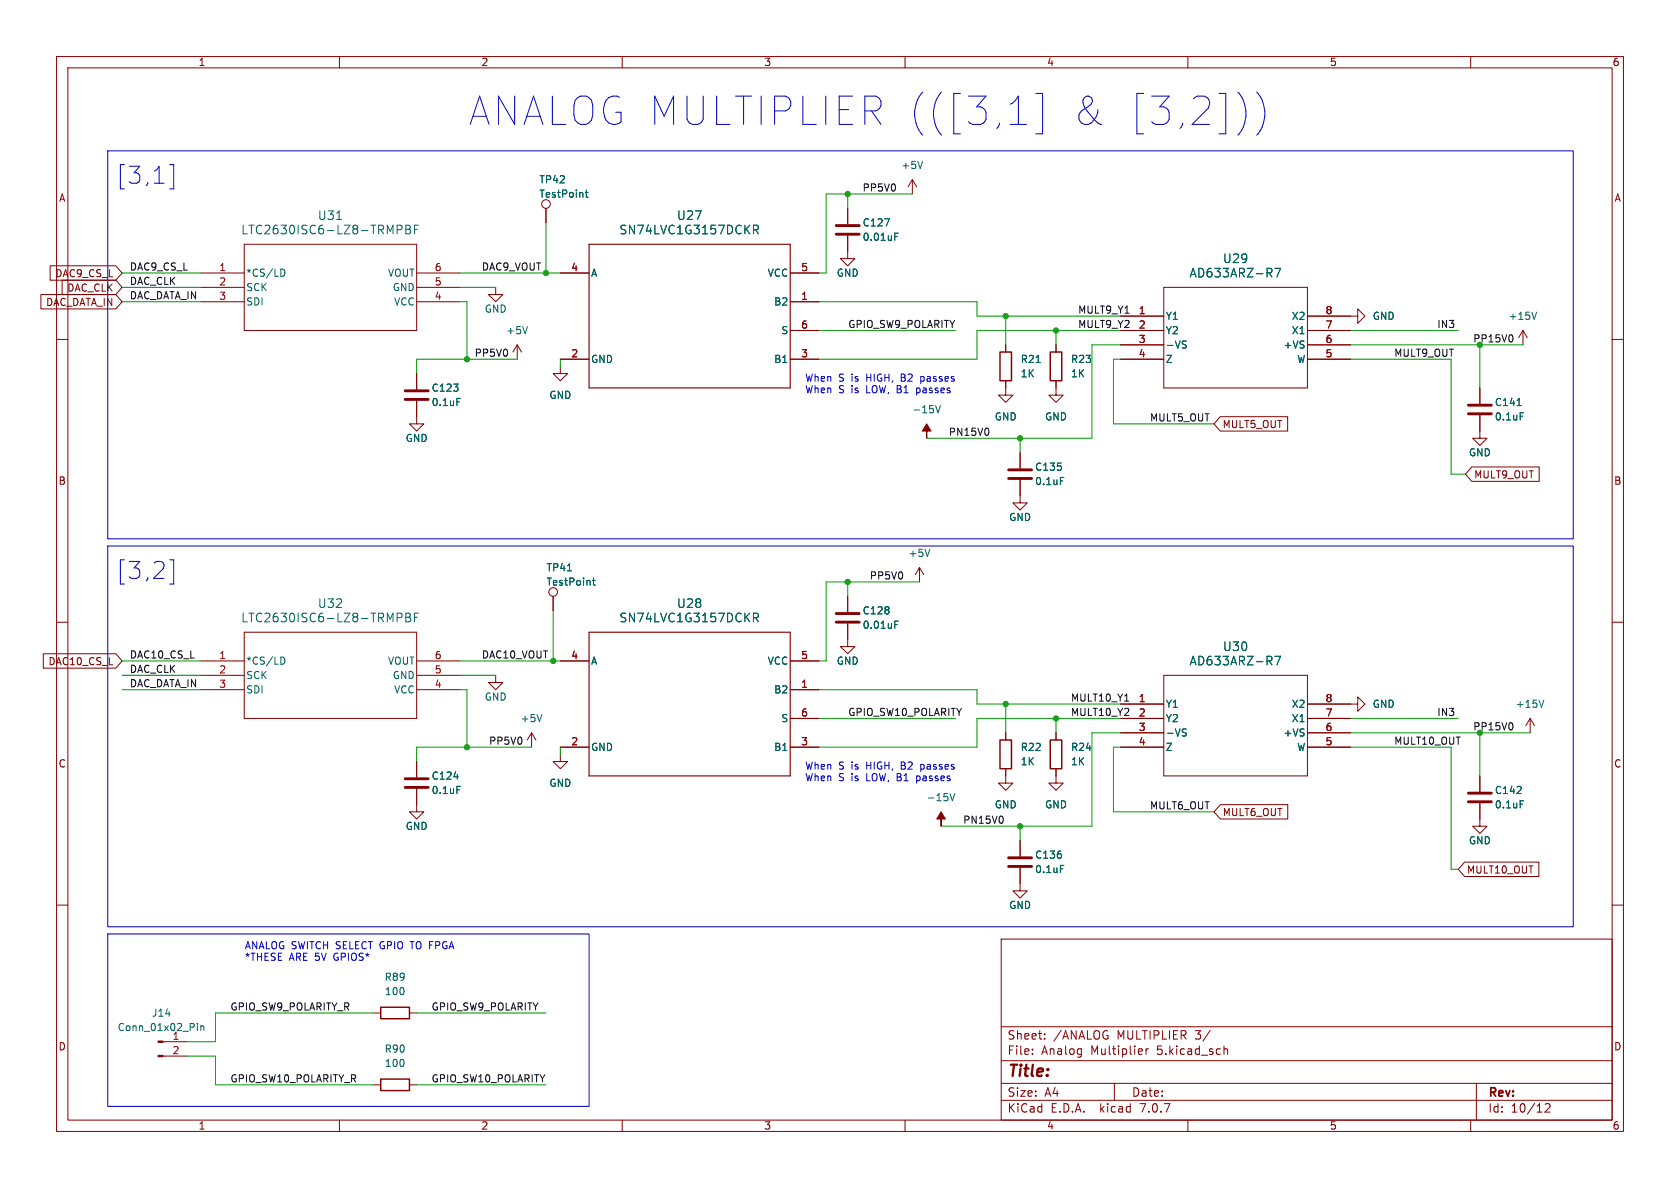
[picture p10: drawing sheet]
<svg xmlns="http://www.w3.org/2000/svg" width="297mm" height="210mm" viewBox="0 0 297 210" stroke-linecap="round" stroke-linejoin="round" font-family="sans-serif">
<g fill="none" stroke="#840000" stroke-width=".18">
<path d="M10 10h277v190h-277zM12 12h273v186h-273zM60 10v2M110 10v2M160 10v2M210 10v2M260 10v2M96.5 36.8v2.6M149.9 36.8v2.8M161.3 31.8l-.8 1.2M161.3 31.8v2.5M161.3 31.8l.8 1.2"/>
<path d="M7.2 52.1h13.3l1.1 1.2-1.1 1.3h-13.3zM8.9 47h11.6l1.1 1.3-1.1 1.2h-11.6zM10 60h2M11 49.5h9.5l1.1 1.3-1.1 1.3h-9.5zM35.6 50.8h7.6M35.6 48.3h7.6M35.6 53.3h7.6M43.2 43.2h30.5v15.2h-30.5zM73.7 50.8h7.6M73.7 48.3h7.6M73.7 53.3h7.6M87.6 50.8v1.3h1.3l-1.3 1.2-1.2-1.2h1.2"/>
<path d="M99.1 48.3h5M139.7 58.4h5.1M139.7 48.3h5.1M139.7 53.3h5.1M149.9 41.7v4h1.2l-1.2 1.3-1.3-1.3h1.3M198.1 55.9h7.6M198.1 58.4h7.6M205.7 50.8h25.4v17.8h-25.4zM231.1 55.9h8.9v-1.3l1.3 1.3-1.3 1.3v-1.3M231.1 58.4h7.7M269.2 58.4l-.7 1.3M269.2 58.4v2.6"/>
<path d="M269.2 58.4l.8 1.3M285 60h2M73.7 70.9v4h1.2l-1.2 1.3-1.3-1.3h1.3M73.7 66v2.8M91.4 61l-.7 1.2M91.4 61v2.5M91.4 61l.8 1.2M99.1 64.8v1.2h1.2l-1.2 1.3-1.3-1.3h1.3M99.1 63.5h5M139.7 63.5h5.1M177.8 67.3v2.6h1.3l-1.3 1.2-1.3-1.2h1.3M177.8 61v1.2"/>
<path d="M186.7 67.3v2.6h1.3l-1.3 1.2-1.3-1.2h1.3M186.7 61v1.2M198.1 61h7.6M198.1 63.5h7.6M215.7 73.7h11.9v2.5h-11.9l-1.1-1.3zM231.1 61h7.7M231.1 63.5h7.7M261.6 73.4v4.1h1.3l-1.3 1.2-1.3-1.2h1.3M261.6 68.6v2.8M180.3 84.8v4.1h1.3l-1.3 1.3-1.2-1.3h1.2M180.3 80v2.8M260.2 82.5h11.9v2.6h-11.9l-1.1-1.3z"/>
<path d="M7.7 115.6h12.8l1.1 1.2-1.1 1.3h-12.8zM10 110h2M35.6 119.4h7.6M35.6 116.8h7.6M43.2 111.8h30.5v15.2h-30.5zM73.7 119.4h7.6M73.7 116.8h7.6M87.6 119.4v1.3h1.3l-1.3 1.2-1.2-1.2h1.2M97.8 105.4v2.6M99.1 116.8h5M139.7 116.8h5.1M149.9 110.2v4.1h1.2l-1.2 1.3-1.3-1.3h1.3"/>
<path d="M149.9 105.4v2.8M162.6 100.3l-.8 1.3M162.6 100.3v2.6M162.6 100.3l.7 1.3M205.7 119.4h25.4v17.8h-25.4zM285 110h2M35.6 121.9h7.6M73.7 139.4v4.1h1.2l-1.2 1.3-1.3-1.3h1.3M73.7 134.6v2.8M73.7 121.9h7.6M94 129.5l-.8 1.3M94 129.5v2.6"/>
<path d="M94 129.5l.7 1.3M99.1 133.4v1.2h1.2l-1.2 1.3-1.3-1.3h1.3M99.1 132.1h5M139.7 127h5.1M139.7 132.1h5.1M139.7 121.9h5.1M177.8 135.9v2.5h1.3l-1.3 1.3-1.3-1.3h1.3M177.8 129.5v1.3M186.7 135.9v2.5h1.3l-1.3 1.3-1.3-1.3h1.3M186.7 129.5v1.3M198.1 124.5h7.6M198.1 127h7.6"/>
<path d="M198.1 129.5h7.6M198.1 132.1h7.6M231.1 124.5h8.9v-1.3l1.3 1.3-1.3 1.2v-1.2M231.1 127h7.7M231.1 129.5h7.7M231.1 132.1h7.7M261.6 137.2v2.8M270.5 127l-.8 1.3M270.5 127v2.5M270.5 127l.8 1.3M10 160h2M180.3 153.4v4.1h1.3l-1.3 1.3-1.2-1.3h1.2"/>
<path d="M180.3 148.6v2.8M215.7 142.2h12v2.6h-12l-1.1-1.3zM258.9 152.4h13.1v2.5h-13.1l-1.1-1.2zM261.6 142v4.1h1.3l-1.3 1.2-1.3-1.2h1.3M285 160h2M66 179.1h1.3M72.4 179.1h1.3M177 166h108v32h-108zM28.8 186.7h4.2M28.8 184.2h4.2M60 198v2M66 191.8h1.3"/>
<path d="M72.4 191.8h1.3M110 198v2M160 198v2M177 194.5h108M177 191.5h108M177 187.5h108M177 181.5h108M182.5 186.3v.1M182.5 185.5v.1M184.7 183.6v.1M184.7 182.8v.1M197 191.5v3"/>
<path d="M202.6 185.4v1M203 185.4l-.3 .1-.1 .2M210 198v2M216.4 185.5l.2-.1 .4 .1v.9M216.4 184.9v1.5M260 198v2M261 191.5v6.5M273.2 195.2l.5-.1 .3 .1v.3l-.9 1.1h.9"/>
<circle cx="96.5" cy="36.1" r=".76"/>
<circle cx="97.8" cy="104.6" r=".76"/>
</g>
<g fill="none" stroke="#840000" stroke-width=".51">
<path d="M147.8 39.9h4.1M147.8 41.4h4.1M71.6 70.6h4.1M71.6 69.1h4.1M259.6 73.2h4.1M259.6 71.6h4.1M178.3 84.6h4.1M178.3 83.1h4.1M147.8 110h4.1M147.8 108.5h4.1M71.6 139.2h4.1M71.6 137.7h4.1"/>
<path d="M178.3 153.2h4.1M178.3 151.6h4.1M259.6 141.7h4.1M259.6 140.2h4.1"/>
</g>
<g fill="none" stroke="#006464" stroke-width=".18">
<path d="M59.5 38.8h.9M70.2 39.8h.6l.3 .3-.2 .4-.7 .1M71.7 39.8h.5l.3 .2v.2l-.3 .3a.41 .41 0 0 1 .4 .4 .41 .41 0 0 1-.3 .4h-.6zM74 39.8h-.7v1.5M103.5 34h.4M103.6 33.6v1.1l.3 .2M156.4 38.7h.8l-.5 1.2M163.1 28.5l-.4 1.3M49.6 47.6a.64 .64 0 0 1 .8 .6 .64 .64 0 0 1-.8 .6M71.7 40.5h.5M73.3 40.5h.5M93.3 57.7l-.5 1.3"/>
<path d="M133.2 40.6l.7-.1 .2-.2-.1-.3-.2-.2h-.6v1.5M133.6 40.6l.5 .7M158.2 41.8h.4M158.2 41.2h.6M225.4 47.4h1l-.7 1.6M271.7 55.2l-.5 1.3M80.8 70.4h.6M165.4 71.7l.4 1.3 .4-1.3M183.2 64.1h.7M209.2 60.9l.4 .1 .1 .3-.2 .2h-.3M209.2 60.3h.5M268.2 71.7h.7"/>
<path d="M268.7 73h.7M164.4 97.1l-.4 1.3M187.5 84.4h.6M49.6 116.1a.64 .64 0 0 1 .8 .7 .64 .64 0 0 1-.8 .6M70.2 108.4h.6l.3 .3-.2 .4-.7 .1M71.7 108.4h.5l.3 .1v.3l-.3 .3a.41 .41 0 0 1 .4 .4 .41 .41 0 0 1-.3 .4h-.6zM71.7 109.1h.5M73.3 109.1h.5M74 108.4h-.7v1.5M100.3 100.9h.7M104.7 102.6h.5M104.9 102.2v1.1l.3 .1"/>
<path d="M133.2 109.2l.7-.1 .2-.2-.1-.4-.2-.1h-.6v1.5M133.6 109.2l.5 .7M158.2 110.4h.4M158.2 109.8h.6M225.4 116h1l-.7 1.5M80.2 137.3h.8M80.8 139h.6M95.8 126.3l-.4 1.3M209.2 129.5l.4 .1 .1 .3-.2 .2h-.3M209.2 128.8l.5 .1M272.9 123.8l-.4 1.2M167.9 140.3l.5 1.2 .4-1.2"/>
<path d="M187.5 153h.6M268.7 141.5h.7M34.9 180.9v.1M34.9 181.3v.9M35.5 181.3v.9M35.5 181.5l.2-.2 .3 .1v.8"/>
</g>
<path d="M176.8 62.2h2v5.1h-2zM185.7 62.2h2v5.1h-2zM176.8 130.8h2v5.1h-2zM185.7 130.8h2v5.1h-2zM67.3 178.1h5.1v2h-5.1zM67.3 190.8h5.1v2h-5.1z" fill="none" stroke="#840000" stroke-width=".25"/>
<g fill="#840000" stroke="#840000" stroke-width=".18">
<path d="M166.4 143.5l.7 1.3h-.7v1.3v-1.3h-.8z"/>
<path d="M27.9 186.6h.9v.2h-.9z"/>
<path d="M27.9 184h.9v.3h-.9z"/>
<path d="M163.8 74.9l.8 1.3h-.8v1.3v-1.3h-.7z"/>
</g>
<path d="M104.1 43.2h35.6v25.4h-35.6zM104.1 111.8h35.6v25.4h-35.6z" fill="none" stroke="#840000" stroke-width=".2"/>
<path d="M267.3 59.3l.2 .4-.2 .6M174.8 75.9v.8M198.8 123.9h.8M267.3 127.9l.2 .3-.2 .7M177.3 144.5v.8" fill="none" stroke="#0f0f0f" stroke-width=".18"/>
<g fill="none" stroke="#0000c2" stroke-width=".18">
<path d="M179.1 18.2l.9-1.2v5M183.1 16.5h1.2v7.2h-1.2M218.8 16.3a5.7 5.7 0 0 1 0 7.6M222.2 16.3a5.7 5.7 0 0 1 0 7.6M19 26.7h259.1v68.6h-259.1zM30 29.1h.7v4.3h-.7M178.6 22h2.9M162.1 68.6v1.3M162.1 69.4h.1M162.2 68.6l-.1 .1M162.8 66.5v1.3M162.8 67.3l.1 .1"/>
<path d="M162.9 66.5l-.1 .1M19 96.5h259.1v67.3h-259.1zM30 99h.7v4.2h-.7M162.1 137.2v1.2M162.1 138h.1M162.2 137.2h-.1M162.8 135.1v1.3M162.8 135.9l.1 .1M162.9 135.1l-.1 .1M19 165.1h85.1v30.5h-85.1z"/>
</g>
<g fill="none" stroke="#009600" stroke-width=".18">
<path d="M96.5 39.4v8.9M149.9 34.3v2.5M161.3 34.3h-15.3v14h-1.2M21.6 48.3h14M21.6 53.3h14M21.6 50.8h14M81.3 48.3h17.8M81.3 53.3h1.2v10.2M81.3 50.8h6.3M144.8 58.4h24.1M144.8 53.3h27.9v2.6h25.4M177.8 55.9v5.1"/>
<path d="M186.7 58.4v2.6M198.1 58.4h-25.4v5.1h-27.9M238.8 58.4h19M91.4 63.5h-17.7v2.5M99.1 63.5v1.3M180.3 77.5v2.5M198.1 63.5h-1.3v11.4h17.8M198.1 61h-5.1v16.5h-29.2M238.8 63.5h17.7v20.3h2.6M238.8 61h30.4M261.6 61v7.6M21.6 116.8h14"/>
<path d="M21.6 119.4h14M81.3 116.8h17.8M81.3 119.4h6.3M97.8 108v8.8M149.9 102.9v2.5M162.6 102.9h-16.6v13.9h-1.2M21.6 121.9h14M81.3 121.9h1.2v10.2M94 132.1h-20.3v2.5M99.1 132.1v1.3M144.8 121.9h27.9v2.6h25.4M144.8 127h24.1"/>
<path d="M177.8 124.5v5M186.7 127v2.5M198.1 132.1h-1.3v11.4h17.8M198.1 129.5h-5.1v16.6h-26.6M198.1 127h-25.4v5.1h-27.9M238.8 132.1h17.7v21.6h1.3M238.8 127h19M238.8 129.5h31.7M261.6 129.5v7.7M180.3 146.1v2.5M66 179.1h-27.9v5.1h-5.1M73.7 179.1h22.8"/>
<path d="M33 186.7h5.1v5.1h27.9M73.7 191.8h22.8"/>
</g>
<g fill="#009600" stroke="#009600" stroke-width=".18">
<circle cx="177.8" cy="124.5" r=".46"/>
<circle cx="180.3" cy="146.1" r=".46"/>
<circle cx="261.6" cy="61" r=".46"/>
<circle cx="261.6" cy="129.5" r=".46"/>
<circle cx="149.9" cy="34.3" r=".46"/>
<circle cx="149.9" cy="102.9" r=".46"/>
<circle cx="82.5" cy="132.1" r=".46"/>
<circle cx="97.8" cy="116.8" r=".46"/>
<circle cx="82.5" cy="63.5" r=".46"/>
<circle cx="96.5" cy="48.3" r=".46"/>
<circle cx="186.7" cy="58.4" r=".46"/>
<circle cx="177.8" cy="55.9" r=".46"/>
<circle cx="180.3" cy="77.5" r=".46"/>
<circle cx="186.7" cy="127" r=".46"/>
</g>
<g font-size="7" fill="#0000c2">
<text x="82.5" y="22.6">ANALOG MULTIPLIER (([3,1]</text>
<text x="187.8" y="22.6">&amp; [3,2]))</text>
</g>
<g font-size="4.2" fill="#0000c2">
<text x="20.3" y="32.8">[3,1]</text>
<text x="20.3" y="102.6">[3,2]</text>
</g>
<text font-size="2.8" fill="#840000" x="178" y="190.9">Title:</text>
<g font-size="2.1" fill="#006464">
<text x="42.6" y="41.6">LTC2630ISC6-LZ8-TRMPBF</text>
<text x="56.1" y="39.1">U31</text>
<text x="109.4" y="41.6">SN74LVC1G3157DCKR</text>
<text x="119.6" y="39.1">U27</text>
<text x="216.1" y="46.7">U29</text>
<text x="210.2" y="49.3">AD633ARZ-R7</text>
<text x="56.1" y="107.7">U32</text>
<text x="119.6" y="107.7">U28</text>
<text x="42.6" y="110.2">LTC2630ISC6-LZ8-TRMPBF</text>
<text x="109.4" y="110.2">SN74LVC1G3157DCKR</text>
<text x="210.2" y="117.8">AD633ARZ-R7</text>
<text x="216.1" y="115.3">U30</text>
</g>
<g font-size="2.1" fill="#840000">
<text x="178" y="184">Sheet:</text>
<text x="186.2" y="184">/ANALOG</text>
<text x="197.5" y="184">MULTIPLIER</text>
<text x="211.5" y="184">3/</text>
<text x="178" y="186.7">File:</text>
<text x="184.1" y="186.7">Analog</text>
<text x="192.9" y="186.7">Multiplier</text>
<text x="204.7" y="186.7">5.kicad_sch</text>
<text x="178" y="196.9">KiCad</text>
<text x="178" y="194.1">Size:</text>
<text x="184.7" y="194.1">A4</text>
<text x="185.7" y="196.9">E.D.A.</text>
<text x="194.6" y="196.9">kicad</text>
<text x="200" y="194.1">Date:</text>
<text x="201.8" y="196.9">7.0.7</text>
<text x="263" y="194.3">Rev:</text>
<text x="263" y="196.9">Id:</text>
<text x="267.1" y="196.9">10/12</text>
</g>
<g font-size="1.8" fill="#840000">
<text x="35" y="11.9">1</text>
<text x="85" y="11.9">2</text>
<text x="135" y="11.9">3</text>
<text x="185" y="11.9">4</text>
<text x="235" y="11.9">5</text>
<text x="285" y="11.9">6</text>
<text x="10.3" y="35.9">A</text>
<text x="285.3" y="35.9">A</text>
<text x="9.7" y="49.2">DAC9_CS_L</text>
<text x="11.8" y="51.8">DAC_CLK</text>
<text x="8" y="54.3">DAC_DATA_IN</text>
<text x="216" y="75.9">MULT5_OUT</text>
<text x="10.3" y="85.9">B</text>
<text x="260.5" y="84.8">MULT9_OUT</text>
<text x="285.3" y="85.9">B</text>
<text x="8.5" y="117.8">DAC10_CS_L</text>
<text x="10.3" y="135.9">C</text>
<text x="285.3" y="135.9">C</text>
<text x="216.1" y="144.5">MULT6_OUT</text>
<text x="259.2" y="154.6">MULT10_OUT</text>
<text x="10.3" y="185.9">D</text>
<text x="285.3" y="185.9">D</text>
<text x="35" y="199.9">1</text>
<text x="85" y="199.9">2</text>
<text x="135" y="199.9">3</text>
<text x="185" y="199.9">4</text>
<text x="235" y="199.9">5</text>
<text x="285" y="199.9">6</text>
</g>
<g font-size="1.8" fill="#006464">
<text x="95.3" y="35.2">TestPoint</text>
<text x="95.3" y="32.6">TP42</text>
<text x="159.3" y="30.1">+5V</text>
<text x="152.4" y="40.2">C127</text>
<text x="152.4" y="42.8">0.01uF</text>
<text x="43.4" y="49.1">*CS/LD</text>
<text x="43.4" y="51.7">SCK</text>
<text x="68.5" y="49.1">VOUT</text>
<text x="69.3" y="51.7">GND</text>
<text x="104.4" y="49.1">A</text>
<text x="135.6" y="49.1">VCC</text>
<text x="147.8" y="49.1">GND</text>
<text x="43.4" y="54.2">SDI</text>
<text x="69.6" y="54.2">VCC</text>
<text x="85.6" y="55.5">GND</text>
<text x="89.4" y="59.3">+5V</text>
<text x="136.8" y="54.2">B2</text>
<text x="138" y="59.3">S</text>
<text x="206" y="56.7">Y1</text>
<text x="206" y="59.3">Y2</text>
<text x="228.3" y="59.3">X1</text>
<text x="228.3" y="56.7">X2</text>
<text x="242.6" y="56.7">GND</text>
<text x="266.6" y="56.7">+15V</text>
<text x="104.4" y="64.4">GND</text>
<text x="136.8" y="64.4">B1</text>
<text x="180.3" y="64.4">R21</text>
<text x="189.2" y="64.4">R23</text>
<text x="206" y="61.8">-VS</text>
<text x="206" y="64.4">Z</text>
<text x="226.8" y="61.8">+VS</text>
<text x="229.2" y="64.4">W</text>
<text x="76.2" y="69.4">C123</text>
<text x="76.2" y="72">0.1uF</text>
<text x="97" y="70.7">GND</text>
<text x="180.3" y="66.9">1K</text>
<text x="189.2" y="66.9">1K</text>
<text x="264.2" y="72">C141</text>
<text x="161.2" y="73.3">-15V</text>
<text x="175.8" y="74.5">GND</text>
<text x="184.7" y="74.5">GND</text>
<text x="264.2" y="74.5">0.1uF</text>
<text x="71.6" y="78.3">GND</text>
<text x="182.9" y="83.4">C135</text>
<text x="259.6" y="80.9">GND</text>
<text x="182.9" y="86">0.1uF</text>
<text x="178.3" y="92.3">GND</text>
<text x="96.5" y="101.2">TP41</text>
<text x="160.5" y="98.7">+5V</text>
<text x="96.5" y="103.7">TestPoint</text>
<text x="152.4" y="108.8">C128</text>
<text x="152.4" y="111.4">0.01uF</text>
<text x="43.4" y="117.7">*CS/LD</text>
<text x="68.5" y="117.7">VOUT</text>
<text x="104.4" y="117.7">A</text>
<text x="135.6" y="117.7">VCC</text>
<text x="147.8" y="117.7">GND</text>
<text x="43.4" y="120.2">SCK</text>
<text x="43.4" y="122.8">SDI</text>
<text x="69.3" y="120.2">GND</text>
<text x="69.6" y="122.8">VCC</text>
<text x="85.6" y="124.1">GND</text>
<text x="136.8" y="122.8">B2</text>
<text x="206" y="125.3">Y1</text>
<text x="228.3" y="125.3">X2</text>
<text x="242.6" y="125.3">GND</text>
<text x="267.9" y="125.3">+15V</text>
<text x="91.9" y="127.9">+5V</text>
<text x="138" y="127.9">S</text>
<text x="206" y="127.9">Y2</text>
<text x="206" y="130.4">-VS</text>
<text x="226.8" y="130.4">+VS</text>
<text x="228.3" y="127.9">X1</text>
<text x="104.4" y="132.9">GND</text>
<text x="136.8" y="132.9">B1</text>
<text x="180.3" y="135.5">1K</text>
<text x="180.3" y="132.9">R22</text>
<text x="189.2" y="135.5">1K</text>
<text x="189.2" y="132.9">R24</text>
<text x="206" y="132.9">Z</text>
<text x="229.2" y="132.9">W</text>
<text x="76.2" y="138">C124</text>
<text x="76.2" y="140.6">0.1uF</text>
<text x="97" y="139.3">GND</text>
<text x="163.7" y="141.8">-15V</text>
<text x="175.8" y="143.1">GND</text>
<text x="184.7" y="143.1">GND</text>
<text x="264.2" y="140.6">C142</text>
<text x="264.2" y="143.1">0.1uF</text>
<text x="71.6" y="146.9">GND</text>
<text x="259.6" y="149.5">GND</text>
<text x="182.9" y="152">C136</text>
<text x="182.9" y="154.5">0.1uF</text>
<text x="178.3" y="160.9">GND</text>
<text x="67.9" y="173.6">R89</text>
<text x="26.8" y="179.9">J14</text>
<text x="67.9" y="176.1">100</text>
<text x="20.7" y="182.5">Conn_01x02_Pin</text>
<text x="30.4" y="183.9">1</text>
<text x="67.9" y="186.3">R90</text>
<text x="67.9" y="188.8">100</text>
</g>
<g font-size="1.8" fill="#0f0f0f">
<text x="152.4" y="33.9">PP5V0</text>
<text x="22.9" y="47.9">DAC9_CS_L</text>
<text x="85.1" y="47.9">DAC9_VOUT</text>
<text x="22.9" y="53">DAC_DATA_IN</text>
<text x="22.9" y="50.5">DAC_CLK</text>
<text x="149.9" y="58.1">GPIO_SW9_POLARITY</text>
<text x="190.5" y="55.5">MULT9_Y1</text>
<text x="190.5" y="58.1">MULT9_Y2</text>
<text x="254" y="58.1">IN3</text>
<text x="83.8" y="63.2">PP5V0</text>
<text x="246.4" y="63.2">MULT9_OUT</text>
<text x="260.3" y="60.6">PP15V0</text>
<text x="167.6" y="77.1">PN15V0</text>
<text x="203.2" y="74.6">MULT5_OUT</text>
<text x="153.7" y="102.5">PP5V0</text>
<text x="22.9" y="119">DAC_CLK</text>
<text x="22.9" y="116.5">DAC10_CS_L</text>
<text x="85.1" y="116.5">DAC10_VOUT</text>
<text x="22.9" y="121.6">DAC_DATA_IN</text>
<text x="189.2" y="124.1">MULT10_Y1</text>
<text x="86.4" y="131.7">PP5V0</text>
<text x="149.9" y="126.7">GPIO_SW10_POLARITY</text>
<text x="189.2" y="126.7">MULT10_Y2</text>
<text x="246.4" y="131.7">MULT10_OUT</text>
<text x="254" y="126.7">IN3</text>
<text x="260.3" y="129.2">PP15V0</text>
<text x="203.2" y="143.2">MULT6_OUT</text>
<text x="170.2" y="145.7">PN15V0</text>
<text x="40.6" y="178.7">GPIO_SW9_POLARITY_R</text>
<text x="76.2" y="178.7">GPIO_SW9_POLARITY</text>
<text x="40.6" y="191.4">GPIO_SW10_POLARITY_R</text>
<text x="76.2" y="191.4">GPIO_SW10_POLARITY</text>
</g>
<g font-size="1.8" fill="#a90000">
<text x="38.7" y="48">1</text>
<text x="38.7" y="50.5">2</text>
<text x="38.7" y="53.1">3</text>
<text x="76.8" y="53.1">4</text>
<text x="76.8" y="50.5">5</text>
<text x="76.8" y="48">6</text>
<text x="100.9" y="48">4</text>
<text x="141.5" y="53.1">1</text>
<text x="141.5" y="48">5</text>
<text x="141.5" y="58.2">6</text>
<text x="201.2" y="55.6">1</text>
<text x="201.2" y="58.2">2</text>
<text x="234.2" y="58.2">7</text>
<text x="234.2" y="55.6">8</text>
<text x="100.9" y="63.2">2</text>
<text x="141.5" y="63.2">3</text>
<text x="201.2" y="60.7">3</text>
<text x="201.2" y="63.2">4</text>
<text x="234.2" y="63.2">5</text>
<text x="234.2" y="60.7">6</text>
<text x="38.7" y="116.6">1</text>
<text x="38.7" y="119.1">2</text>
<text x="76.8" y="119.1">5</text>
<text x="76.8" y="116.6">6</text>
<text x="100.9" y="116.6">4</text>
<text x="141.5" y="116.6">5</text>
<text x="38.7" y="121.7">3</text>
<text x="76.8" y="121.7">4</text>
<text x="141.5" y="121.7">1</text>
<text x="201.2" y="124.2">1</text>
<text x="234.2" y="124.2">8</text>
<text x="100.9" y="131.8">2</text>
<text x="141.5" y="131.8">3</text>
<text x="141.5" y="126.7">6</text>
<text x="201.2" y="126.7">2</text>
<text x="201.2" y="129.3">3</text>
<text x="201.2" y="131.8">4</text>
<text x="234.2" y="131.8">5</text>
<text x="234.2" y="129.3">6</text>
<text x="234.2" y="126.7">7</text>
<text x="30.4" y="186.4">2</text>
</g>
<g font-size="1.8" fill="#0000c2">
<text x="142.2" y="67.6">When</text>
<text x="142.2" y="69.6">When</text>
<text x="148.2" y="67.6">S is</text>
<text x="148.2" y="69.6">S is</text>
<text x="153.4" y="67.6">HIGH,</text>
<text x="153.4" y="69.6">LOW, B1</text>
<text x="159.7" y="67.6">B2</text>
<text x="162.7" y="69.6">passes</text>
<text x="163.4" y="67.6">passes</text>
<text x="142.2" y="136.1">When</text>
<text x="148.2" y="136.1">S is</text>
<text x="153.4" y="136.1">HIGH,</text>
<text x="159.7" y="136.1">B2</text>
<text x="163.4" y="136.1">passes</text>
<text x="142.2" y="138.2">When</text>
<text x="148.2" y="138.2">S is</text>
<text x="153.4" y="138.2">LOW, B1</text>
<text x="162.7" y="138.2">passes</text>
<text x="43.2" y="167.9">ANALOG SWITCH SELECT GPIO TO FPGA</text>
<text x="43.2" y="169.9">*THESE</text>
<text x="51.1" y="169.9">ARE 5V</text>
<text x="59.3" y="169.9">GPIOS*</text>
</g>
</svg>
